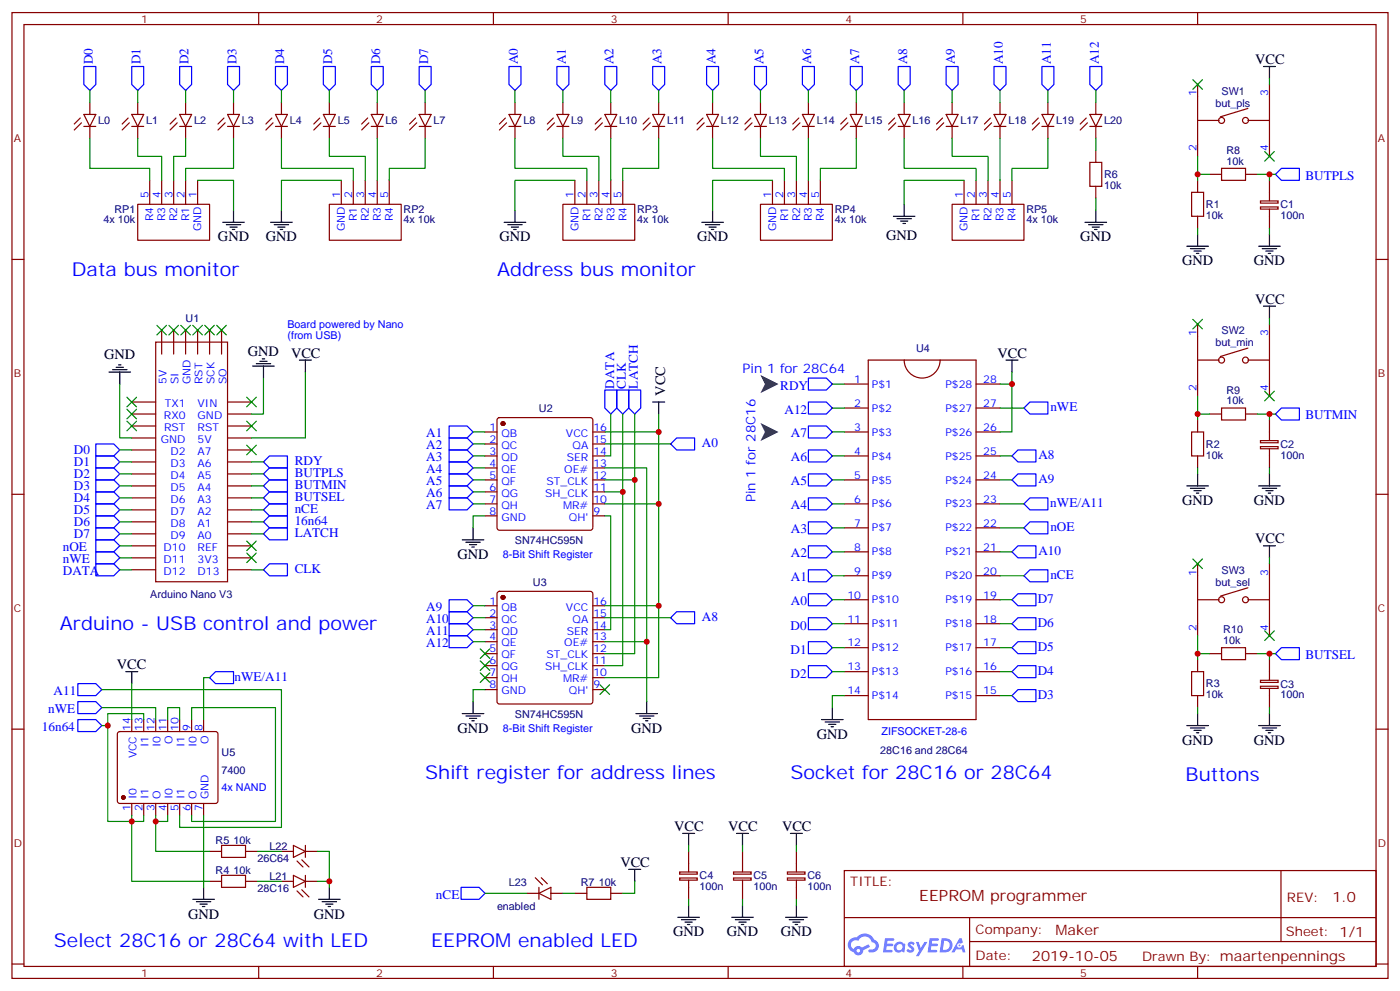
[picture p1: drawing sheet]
<svg xmlns="http://www.w3.org/2000/svg" width="412mm" height="292mm" viewBox="0 0 412 292" stroke-linecap="round" stroke-linejoin="round" font-family="sans-serif">
<g fill="#333">
<path d="M224 110.4l5.3 2.7-5.3 2.6 1.3-2.6z"/>
<path d="M224 124.5l5.3 2.7-5.3 2.6 1.3-2.6z"/>
</g>
<g fill="none" stroke="#870000" stroke-width=".35">
<path d="M3.5 3.7h405.4v284.3h-405.4zM7.1 7.2h398.2v277.3h-398.2zM76.2 3.7v3.5M145.3 3.7v3.5M214.5 3.7v3.5M283.6 3.7v3.5M352.8 3.7v3.5M3.5 76.4h3.6M405.3 76.4h3.6M3.5 145.5h3.6M405.3 145.5h3.6M3.5 214.7h3.6"/>
<path d="M405.3 214.7h3.6M248.7 256.3h156.6v28.2h-156.6zM377.3 256.3v20.9M248.7 270.1h156.5M285.6 277.2h119.6M285.6 270.1v14.2M3.5 283.8h3.6M76.2 284.5v3.5M145.3 284.5v3.5M214.5 284.5v3.5M283.6 284.5v3.5M352.8 284.5v3.5"/>
<path d="M405.3 283.8h3.6"/>
</g>
<g fill="#5487ff">
<path d="M267.7 277.5a1.22 1.22 0 0 1 1.7 .2l-.4 .6a.47 .47 0 0 0-.3-.4 .47 .47 0 0 0-.5 .2l.1 .2a1.14 1.14 0 0 1 .8 1.8 1.14 1.14 0 0 1-1.9 0l-.2-.2 .5-.6 .7 .5a.29 .29 0 0 0 .3-.3 .29 .29 0 0 0-.2-.3 1.04 1.04 0 0 1-.6-1.7z"/>
<path d="M260.7 276.2h2.4l.3 .2-.2 .5-1.8 .1-.1 .8h1.5l.3 .4-.3 .4h-1.6l-.2 1.1h1.7l.2 .3-.2 .3-2.6 .1z"/>
<path d="M273.8 276.2h2.4l.3 .2-.1 .5-1.8 .1-.2 .8h1.6l.3 .4-.4 .4-1.6-.1-.1 1.1 1.7 .1 .2 .3-.2 .3-2.6 .1z"/>
<path d="M282.6 276.2h.7l.3 1.3-.6 .3a.69 .69 0 0 0-1 .3 .69 .69 0 0 0 .4 .9 .69 .69 0 0 0 .9-.6l.5-.2 .6 2.2h-.8l-.2-.9h-1.8l-.5 .9h-.8z"/>
<path d="M269.8 277.3h.8l.6 1.8 1.1-1.8h.9l-2.6 4.2h-.8l.9-1.5z"/>
<path d="M277.4 276.2l-.6 4.2h1.3a2.11 2.11 0 0 0 2.5-2.1 2.11 2.11 0 0 0-2.5-2.1zM278.1 277a1.39 1.39 0 0 1 1.7 1.4 1.39 1.39 0 0 1-1.8 1.2h-.3z"/>
<path d="M263.7 277.8a1.54 1.54 0 0 0-.1 2.2 1.54 1.54 0 0 0 2.2 .1l.6 .3 .3-2.3-.2-.3h-.4a1.49 1.49 0 0 0-2.4 0zM264 278.8a.94 .94 0 0 1 1.8 0 .94 .94 0 0 1-1.8 0z"/>
<path d="M250.4 276.6a2.18 2.18 0 0 0 1.1 3.7 1.44 1.44 0 0 0 1.6 .9 1.44 1.44 0 0 0 1.2-1.4l2-1.1-.5-.7-1.9 1a1.47 1.47 0 0 0-2.4 .4 1.39 1.39 0 0 1-.7-1.9 1.39 1.39 0 0 1 2-.5 2.12 2.12 0 0 1 2.2-1.3 2.12 2.12 0 0 1 1.9 1.7 1.14 1.14 0 0 1 1.1 1.4 1.14 1.14 0 0 1-1.7 .7 .43 .43 0 0 0-.5 .4 .43 .43 0 0 0 .4 .5 1.98 1.98 0 0 0 2.5-1.2 1.98 1.98 0 0 0-1.2-2.6 3.1 3.1 0 0 0-5.3-.6l-.9 .1zM252.3 279.9a.55 .55 0 0 1 1.1 0 .55 .55 0 0 1-1.1 0z"/>
<circle cx="282.6" cy="278.3" r=".26"/>
</g>
<g fill="none" stroke="#870000" stroke-width=".35">
<path d="M23.6 34.7l-1.7 1.8M24 36.2l-2.1 2.1M24.7 33.7h3.5l-1.7 3.5zM24.7 37.2h3.5M26.5 30.2v3.5M26.5 37.2v3.5M37.7 34.7l-1.7 1.8M38.1 36.2l-2.1 2.1M38.8 37.2h3.5M38.8 33.7h3.5l-1.7 3.5zM40.6 30.2v3.5M40.6 37.2v3.5"/>
<path d="M51.9 34.7l-1.8 1.8M52.2 36.2l-2.1 2.1M52.9 37.2h3.5M52.9 33.7h3.5l-1.7 3.5zM54.7 30.2v3.5M54.7 37.2v3.5M66 34.7l-1.8 1.8M66.3 36.2l-2.1 2.1M67 37.2h3.6M67 33.7h3.6l-1.8 3.5zM68.8 30.2v3.5M68.8 37.2v3.5"/>
<path d="M80.1 34.7l-1.8 1.8M80.4 36.2l-2.1 2.1M81.1 37.2h3.6M81.1 33.7h3.6l-1.8 3.5zM82.9 30.2v3.5M82.9 37.2v3.5M94.2 34.7l-1.8 1.8M94.5 36.2l-2.1 2.1M95.2 37.2h3.6M95.2 33.7h3.6l-1.8 3.5zM97 30.2v3.5M97 37.2v3.5"/>
<path d="M108.3 34.7l-1.8 1.8M108.7 36.2l-2.2 2.1M109.4 37.2h3.5M109.4 33.7h3.5l-1.8 3.5zM111.1 30.2v3.5M111.1 37.2v3.5M122.4 34.7l-1.8 1.8M122.8 36.2l-2.2 2.1M123.5 37.2h3.5M123.5 33.7h3.5l-1.8 3.5zM125.2 30.2v3.5M125.2 37.2v3.5"/>
<path d="M148.9 34.7l-1.8 1.8M149.2 36.2l-2.1 2.1M149.9 37.2h3.6M149.9 33.7h3.6l-1.8 3.5zM151.7 30.2v3.5M151.7 37.2v3.5M163 34.7l-1.8 1.8M163.3 36.2l-2.1 2.1M164 37.2h3.6M164 33.7h3.6l-1.8 3.5zM165.8 30.2v3.5M165.8 37.2v3.5"/>
<path d="M177.1 34.7l-1.8 1.8M177.4 36.2l-2.1 2.1M178.2 37.2h3.5M178.2 33.7h3.5l-1.8 3.5zM179.9 30.2v3.5M179.9 37.2v3.5M191.2 34.7l-1.8 1.8M191.6 36.2l-2.2 2.1M192.3 37.2h3.5M192.3 33.7h3.5l-1.8 3.5zM194 30.2v3.5M194 37.2v3.5"/>
<path d="M207.1 34.7l-1.8 1.8M207.4 36.2l-2.1 2.1M208.1 37.2h3.6M208.1 33.7h3.6l-1.8 3.5zM209.9 30.2v3.5M209.9 37.2v3.5M221.2 34.7l-1.8 1.8M221.5 36.2l-2.1 2.1M222.2 37.2h3.6M222.2 33.7h3.6l-1.8 3.5zM224 30.2v3.5M224 37.2v3.5"/>
<path d="M235.3 34.7l-1.8 1.8M235.7 36.2l-2.2 2.1M236.4 37.2h3.5M236.4 33.7h3.5l-1.8 3.5zM238.1 30.2v3.5M238.1 37.2v3.5M249.4 34.7l-1.8 1.8M249.8 36.2l-2.2 2.1M250.5 37.2h3.5M250.5 33.7h3.5l-1.8 3.5zM252.2 30.2v3.5M252.2 37.2v3.5"/>
<path d="M263.5 34.7l-1.7 1.8M263.9 36.2l-2.1 2.1M264.6 37.2h3.5M264.6 33.7h3.5l-1.8 3.5zM266.3 30.2v3.5M266.3 37.2v3.5M277.6 34.7l-1.7 1.8M278 36.2l-2.1 2.1M278.7 37.2h3.5M278.7 33.7h3.5l-1.7 3.5zM280.5 30.2v3.5M280.5 37.2v3.5"/>
<path d="M291.7 34.7l-1.7 1.8M292.1 36.2l-2.1 2.1M292.8 37.2h3.5M292.8 33.7h3.5l-1.7 3.5zM294.6 30.2v3.5M294.6 37.2v3.5M305.9 34.7l-1.8 1.8M306.2 36.2l-2.1 2.1M306.9 37.2h3.5M306.9 33.7h3.5l-1.7 3.5zM308.7 30.2v3.5M308.7 37.2v3.5"/>
<path d="M320 34.7l-1.8 1.8M320.3 36.2l-2.1 2.1M321 37.2h3.6M321 33.7h3.6l-1.8 3.5zM322.8 30.2v3.5M322.8 37.2v3.5M352.8 35.5h6.3M352.8 24.9v21.1M367.6 35.5h6.3M367.6 31.9l-8.1 2.5M373.9 24.9v21.1M44.1 53.1v7"/>
<path d="M47.6 53.1v7M51.2 53.1v7M54.7 53.1v7M58.2 53.1v7M100.5 53.1v7M104.1 53.1v7M107.6 53.1v7M111.1 53.1v7M114.7 53.1v7M169.3 53.1v7M172.9 53.1v7M176.4 53.1v7"/>
<path d="M179.9 53.1v7M183.4 53.1v7M227.5 53.1v7M231.1 53.1v7M234.6 53.1v7M238.1 53.1v7M241.7 53.1v7M284 53.1v7M287.5 53.1v7M291 53.1v7M294.6 53.1v7M298.1 53.1v7"/>
<path d="M321 47.8h3.6v7.1h-3.6zM322.8 44.3v3.5M322.8 54.9v3.5M351 56.6h3.5v7.1h-3.5zM352.8 53.1v3.5M356.3 51.3h3.5M359.8 49.6h7.1v3.5h-7.1zM366.9 51.3h3.5M371.3 59.2h5.2v.6h-5.2zM373.9 53.1v6M40.6 60.1h21.1v10.6h-21.1zM97 60.1h21.2v10.6h-21.2z"/>
<path d="M165.8 60.1h21.2v10.6h-21.2zM224 60.1h21.2v10.6h-21.2zM280.5 60.1h21.1v10.6h-21.1zM352.8 63.7v3.5M371.3 60.9h5.2v.7h-5.2zM373.9 61.6v5.6M47.6 97.2v7M51.2 97.2v7M54.7 97.2v7M58.2 97.2v7M61.7 97.2v7M65.3 97.2v7"/>
<path d="M352.8 95.4v21.2M373.9 95.4v21.2M38.8 118.4h7.1M45.9 100.7h21.1v70.6h-21.1zM67 118.4h7.1M248.7 113.1h7.1M255.8 106h31.7v105.8h-31.7zM266.3 106a5.3 5.3 0 0 0 5.3 5.3 5.3 5.3 0 0 0 5.3-5.3M287.5 113.1h7.1M352.8 106h6.3M367.6 106h6.3M367.6 102.5l-8.1 2.5"/>
<path d="M38.8 121.9h7.1M38.8 125.4h7.1M38.8 128.9h7.1M38.8 132.5h7.1M38.8 136h7.1M38.8 139.5h7.1M67 121.9h7.1M67 125.4h7.1M67 128.9h7.1M67 132.5h7.1M67 136h7.1M67 139.5h7.1"/>
<path d="M142.9 127.2h3.5M142.9 134.2h3.5M142.9 130.7h3.5M142.9 137.8h3.5M146.6 123.1l.5-.2h26.8l.5 .2 .2 .5v31.8l-.2 .5-.5 .2h-26.8l-.5-.2-.2-.5v-31.8zM174.6 127.2h3.6M174.6 134.2h3.6M174.6 130.7h3.6M174.6 137.8h3.6M248.7 120.1h7.1M248.7 127.2h7.1M248.7 134.2h7.1"/>
<path d="M287.5 120.1h7.1M287.5 127.2h7.1M287.5 134.2h7.1M351 127.2h3.5v7h-3.5zM352.8 123.6v3.6M352.8 134.2v3.6M356.3 121.9h3.5M359.8 120.1h7.1v3.5h-7.1zM366.9 121.9h3.5M371.3 129.7h5.2v.7h-5.2zM371.3 131.5h5.2v.6h-5.2zM373.9 123.6v6"/>
<path d="M373.9 132.1v5.7M38.8 143.1h7.1M38.8 146.6h7.1M38.8 150.1h7.1M38.8 153.6h7.1M38.8 157.2h7.1M67 143.1h7.1M67 146.6h7.1M67 150.1h7.1M67 153.6h7.1M67 157.2h7.1M142.9 141.3h3.5"/>
<path d="M142.9 148.3h3.5M142.9 144.8h3.5M142.9 151.9h3.5M174.6 141.3h3.6M174.6 148.3h3.6M174.6 144.8h3.6M174.6 151.9h3.6M248.7 141.3h7.1M248.7 148.3h7.1M248.7 155.4h7.1M287.5 141.3h7.1M287.5 148.3h7.1"/>
<path d="M287.5 155.4h7.1M38.8 160.7h7.1M38.8 164.2h7.1M38.8 167.7h7.1M67 160.7h7.1M67 164.2h7.1M67 167.7h7.1M142.9 178.3h3.5M146.6 174.3l.5-.2h26.8l.5 .2 .2 .5v31.8l-.2 .5-.5 .2h-26.8l-.5-.3-.2-.4v-31.8zM174.6 178.3h3.6M248.7 162.5h7.1M248.7 169.5h7.1"/>
<path d="M248.7 176.6h7.1M287.5 162.5h7.1M287.5 169.5h7.1M287.5 176.6h7.1M352.8 176.6h6.3M352.8 166v21.1M367.6 176.6h6.3M367.6 173l-8.1 2.5M373.9 166v21.1M142.9 181.9h3.5M142.9 185.4h3.5M142.9 188.9h3.5"/>
<path d="M142.9 192.4h3.5M142.9 196h3.5M142.9 199.5h3.5M174.6 181.9h3.6M174.6 185.4h3.6M174.6 188.9h3.6M174.6 192.4h3.6M174.6 196h3.6M174.6 199.5h3.6M248.7 183.6h7.1M248.7 190.7h7.1M248.7 197.7h7.1"/>
<path d="M287.5 183.6h7.1M287.5 190.7h7.1M287.5 197.7h7.1M351 197.7h3.5v7.1h-3.5zM352.8 194.2v3.5M356.3 192.4h3.5M359.8 190.7h7.1v3.5h-7.1zM366.9 192.4h3.5M373.9 194.2v6M34.8 215.6l.5-.2h28.2l.5 .2 .2 .5-.1 20-.6 .4h-28.5l-.4-.7v-19.7zM38.8 211.8v3.6M42.3 211.8v3.6"/>
<path d="M45.9 211.8v3.6M49.4 211.8v3.6M52.9 211.8v3.6M56.4 211.8v3.6M60 211.8v3.6M142.9 203h3.5M174.6 203h3.6M248.7 204.8h7.1M287.5 204.8h7.1M352.8 204.8v3.5M371.3 200.3h5.2v.6h-5.2zM371.3 202h5.2v.7h-5.2z"/>
<path d="M373.9 202.7v5.6M38.8 236.5v3.6M42.3 236.5v3.6M45.9 236.5v3.6M49.4 236.5v3.6M52.9 236.5v3.6M56.4 236.5v3.6M60 236.5v3.6M61.7 259.5h3.6M61.7 250.6h3.6M65.3 257.7h7v3.5h-7zM65.3 248.9h7v3.5h-7z"/>
<path d="M72.3 259.5h3.5M72.3 250.6h3.5M82.9 259.5h3.5M82.9 250.6h3.5M86.4 257.7l3.6 1.8-3.6 1.7zM86.4 248.9l3.6 1.7-3.6 1.8zM87.5 253.5l1.8 1.7M88.9 253.1l2.1 2.1M90 248.9v3.5M90 257.7v3.5M90 259.5h3.5M90 250.6h3.5"/>
<path d="M157.7 258.4l2.1 2.1M159.5 258.4l1.7 1.8M200.2 256.7h5.2v.7h-5.2zM200.2 258.5h5.2v.6h-5.2zM202.8 250.6v6M202.8 259.1v5.7M216.1 256.7h5.2v.7h-5.2zM216.1 258.5h5.2v.6h-5.2zM218.7 250.6v6M218.7 259.1v5.7M232 256.7h5.1v.7h-5.1zM232 258.5h5.1v.6h-5.1z"/>
<path d="M234.6 250.6v6M234.6 259.1v5.7M87.5 262.3l1.8 1.8M88.9 261.9l2.1 2.2M155.2 263h3.5M158.7 263l3.6-1.8v3.6zM158.7 261.2v3.6M162.3 263h3.5M169.3 263h3.6M172.9 261.2h7v3.6h-7zM179.9 263h3.5"/>
<circle cx="359.8" cy="35.5" r=".88"/>
<circle cx="366.9" cy="35.5" r=".88"/>
<circle cx="359.8" cy="106" r=".88"/>
<circle cx="366.9" cy="106" r=".88"/>
<circle cx="359.8" cy="176.6" r=".88"/>
<circle cx="366.9" cy="176.6" r=".88"/>
</g>
<g fill="#870000" stroke="#870000" stroke-width=".35">
<circle cx="36.3" cy="234.8" r=".53"/>
<circle cx="148.2" cy="124.7" r=".53"/>
<circle cx="148.2" cy="175.9" r=".53"/>
</g>
<g fill="none" stroke="#000" stroke-width=".35">
<path d="M372.2 19.6h3.5M373.9 19.6v3.5M65.6 65.4h6.4M66.7 66.1h4.2M67.7 66.9h2.1M68.4 67.6h.7M68.8 61.9v3.5M79.7 65.4h6.4M80.8 66.1h4.2M81.8 66.9h2.2M82.5 67.6h.8M82.9 61.9v3.5"/>
<path d="M148.5 65.4h6.4M149.6 66.1h4.2M150.6 66.9h2.2M151.3 67.6h.7M151.7 61.9v3.5M206.7 65.4h6.4M207.8 66.1h4.2M208.8 66.9h2.2M209.5 67.6h.8M209.9 61.9v3.5M263.2 63.7h6.3M264.2 64.4h4.3"/>
<path d="M265.3 65.1h2.1M266 65.8h.7M266.3 60.1v3.6M319.6 65.4h6.4M320.7 66.1h4.2M321.7 66.9h2.1M322.4 67.6h.7M322.8 61.9v3.5M349.6 72.5h6.4M350.7 73.2h4.2M351.7 73.9h2.1M352.4 74.6h.7"/>
<path d="M352.8 69v3.5M370.8 72.5h6.3M371.8 73.2h4.3M372.9 73.9h2.1M373.6 74.6h.7M373.9 69v3.5M372.2 90.1h3.5M373.9 90.1v3.6M32.1 109.5h6.4M33.2 108.8h4.2M34.2 108.1h2.1M34.9 107.4h.7"/>
<path d="M35.3 109.5v3.6M74.4 107.8h6.4M75.5 107.1h4.2M76.6 106.4h2.1M77.3 105.7h.7M77.6 107.8v3.5M88.2 106h3.5M90 106v3.5M192.3 118.4h3.5M194 118.4v3.5M296.3 106h3.6M298.1 106v3.5"/>
<path d="M352.8 139.5v3.6M373.9 139.5v3.6M136.2 158.9h6.3M137.2 159.6h4.3M139.3 155.4v3.5M349.6 143.1h6.4M350.7 143.8h4.2M351.7 144.5h2.1M352.4 145.2h.7M370.8 143.1h6.3M371.8 143.8h4.3M372.9 144.5h2.1"/>
<path d="M373.6 145.2h.7M138.3 160.3h2.1M139 161h.7M372.2 160.7h3.5M373.9 160.7v3.5M37 197.7h3.6M38.8 197.7v3.6M136.2 210.1h6.3M137.2 210.8h4.3M138.3 211.5h2.1M139 212.2h.7M139.3 206.6v3.5"/>
<path d="M187.3 210.1h6.4M188.4 210.8h4.2M189.4 211.5h2.2M190.1 212.2h.8M190.5 206.6v3.5M242 211.8h6.4M243.1 212.5h4.2M244.1 213.3h2.1M244.8 214h.7M245.2 208.3v3.5M349.6 213.6h6.4M350.7 214.3h4.2"/>
<path d="M351.7 215h2.1M352.4 215.7h.7M352.8 210.1v3.5M370.8 213.6h6.3M371.8 214.3h4.3M372.9 215h2.1M373.6 215.7h.7M373.9 210.1v3.5M185.2 255.9h3.5M187 255.9v3.6M201.1 245.4h3.5M202.8 245.4v3.5"/>
<path d="M217 245.4h3.5M218.7 245.4v3.5M232.8 245.4h3.6M234.6 245.4v3.5M56.8 264.8h6.3M57.9 265.5h4.2M58.9 266.2h2.1M59.6 266.9h.7M60 261.2v3.6M93.8 264.8h6.4M94.9 265.5h4.2M96 266.2h2.1"/>
<path d="M96.7 266.9h.7M97 261.2v3.6M199.7 270.1h6.3M200.7 270.8h4.3M201.8 271.5h2.1M202.5 272.2h.7M202.8 266.5v3.6M215.5 270.1h6.4M216.6 270.8h4.2M217.7 271.5h2.1M218.4 272.2h.7M218.7 266.5v3.6"/>
<path d="M231.4 270.1h6.4M232.5 270.8h4.2M233.5 271.5h2.2M234.2 272.2h.7M234.6 266.5v3.6"/>
</g>
<g fill="none" stroke="#00f" stroke-width=".35">
<path d="M24.7 19.6h3.5v5.3l-1.7 1.7-1.8-1.7zM38.8 19.6h3.5v5.3l-1.7 1.7-1.8-1.7zM52.9 19.6h3.5v5.3l-1.7 1.7-1.8-1.7zM67 19.6h3.6v5.3l-1.8 1.7-1.8-1.7zM81.1 19.6h3.6v5.3l-1.8 1.7-1.8-1.7zM95.2 19.6h3.6v5.3l-1.8 1.7-1.8-1.7zM109.4 19.6h3.5v5.3l-1.8 1.7-1.7-1.7zM123.5 19.6h3.5v5.3l-1.8 1.7-1.7-1.7zM149.9 19.6h3.6v5.3l-1.8 1.7-1.8-1.7zM164 19.6h3.6v5.3l-1.8 1.7-1.8-1.7zM178.2 19.6h3.5v5.3l-1.8 1.7-1.7-1.7zM192.3 19.6h3.5v5.3l-1.8 1.7-1.7-1.7z"/>
<path d="M208.1 19.6h3.6v5.3l-1.8 1.7-1.8-1.7zM222.2 19.6h3.6v5.3l-1.8 1.7-1.8-1.7zM236.4 19.6h3.5v5.3l-1.8 1.7-1.7-1.7zM250.5 19.6h3.5v5.3l-1.8 1.7-1.7-1.7zM264.6 19.6h3.5v5.3l-1.8 1.7-1.7-1.7zM278.7 19.6h3.5v5.3l-1.7 1.7-1.8-1.7zM292.8 19.6h3.5v5.3l-1.7 1.7-1.8-1.7zM306.9 19.6h3.5v5.3l-1.7 1.7-1.8-1.7zM321 19.6h3.6v5.3l-1.8 1.7-1.8-1.7zM377.5 49.6h5.3v3.5h-5.3l-1.8-1.8zM178.2 114.8h3.5v5.3l-1.8 1.8-1.7-1.8zM181.7 114.8h3.5v5.3l-1.8 1.8-1.7-1.8z"/>
<path d="M185.2 114.8h3.5v5.3l-1.7 1.8-1.8-1.8zM238.1 118.4h5.3l1.8 1.7-1.8 1.8h-5.3zM238.1 111.3h5.3l1.8 1.8-1.8 1.7h-5.3zM303.4 118.4h5.3v3.5h-5.3l-1.8-1.8zM28.2 130.7h5.3l1.8 1.8-1.8 1.7h-5.3zM28.2 134.2h5.3l1.8 1.8-1.8 1.8h-5.3zM28.2 137.8h5.3l1.8 1.7-1.8 1.8h-5.3zM77.6 139.5l1.8-1.7h5.3v3.5h-5.3zM77.6 136l1.8-1.8h5.3v3.6h-5.3zM132.3 125.4h5.3l1.7 1.8-1.7 1.7h-5.3zM132.3 128.9h5.3l1.7 1.8-1.7 1.8h-5.3zM132.3 132.5h5.3l1.7 1.7-1.7 1.8h-5.3z"/>
<path d="M132.3 136h5.3l1.7 1.8-1.7 1.7h-5.3zM132.3 139.5h5.3l1.7 1.8-1.7 1.8h-5.3zM197.6 130.7l1.7-1.8h5.3v3.6h-5.3zM238.1 139.5h5.3l1.8 1.8-1.8 1.8h-5.3zM238.1 132.5h5.3l1.8 1.7-1.8 1.8h-5.3zM238.1 125.4h5.3l1.8 1.8-1.8 1.7h-5.3zM298.1 134.2l1.8-1.7h5.3v3.5h-5.3zM377.5 120.1h5.3v3.5h-5.3l-1.8-1.7zM28.2 141.3h5.3l1.8 1.8-1.8 1.7h-5.3zM28.2 144.8h5.3l1.8 1.8-1.8 1.7h-5.3zM28.2 148.3h5.3l1.8 1.8-1.8 1.8h-5.3zM28.2 151.9h5.3l1.8 1.7-1.8 1.8h-5.3z"/>
<path d="M28.2 155.4h5.3l1.8 1.8-1.8 1.7h-5.3zM28.2 158.9h5.3l1.8 1.8-1.8 1.8h-5.3zM77.6 157.2l1.8-1.8h5.3v3.5h-5.3zM77.6 153.6l1.8-1.7h5.3v3.5h-5.3zM77.6 143.1l1.8-1.8h5.3v3.5h-5.3zM77.6 146.6l1.8-1.8h5.3v3.5h-5.3zM77.6 150.1l1.8-1.8h5.3v3.6h-5.3zM132.3 143.1h5.3l1.7 1.7-1.7 1.8h-5.3zM132.3 146.6h5.3l1.7 1.7-1.7 1.8h-5.3zM238.1 153.6h5.3l1.8 1.8-1.8 1.8h-5.3zM238.1 146.6h5.3l1.8 1.7-1.8 1.8h-5.3zM298.1 141.3l1.8-1.8h5.3v3.6h-5.3z"/>
<path d="M301.6 155.4l1.8-1.8h5.3v3.6h-5.3zM303.4 146.6h5.3v3.5h-5.3l-1.8-1.8zM28.2 162.5h5.3l1.8 1.7-1.8 1.8h-5.3zM28.2 166h5.3l1.8 1.7-1.8 1.8h-5.3zM77.6 167.7l1.8-1.7h5.3v3.5h-5.3zM132.3 176.6h5.3l1.7 1.7-1.7 1.8h-5.3zM238.1 174.8h5.3l1.8 1.8-1.8 1.7h-5.3zM238.1 167.7h5.3l1.8 1.8-1.8 1.8h-5.3zM238.1 160.7h5.3l1.8 1.8-1.8 1.7h-5.3zM298.1 176.6l1.8-1.8h5.3v3.5h-5.3zM298.1 162.5l1.8-1.8h5.3v3.5h-5.3zM301.6 169.5l1.8-1.8h5.3v3.6h-5.3z"/>
<path d="M61.7 199.5l1.8-1.8h5.3v3.6h-5.3zM132.3 180.1h5.3l1.7 1.8-1.7 1.7h-5.3zM132.3 183.6h5.3l1.7 1.8-1.7 1.7h-5.3zM132.3 187.1h5.3l1.7 1.8-1.7 1.8h-5.3zM197.6 181.9l1.7-1.8h5.3v3.5h-5.3zM238.1 181.9h5.3l1.8 1.7-1.8 1.8h-5.3zM238.1 188.9h5.3l1.8 1.8-1.8 1.7h-5.3zM238.1 196h5.3l1.8 1.7-1.8 1.8h-5.3zM298.1 197.7l1.8-1.7h5.3v3.5h-5.3zM298.1 190.7l1.8-1.8h5.3v3.5h-5.3zM298.1 183.6l1.8-1.7h5.3v3.5h-5.3zM377.5 190.7h5.3v3.5h-5.3l-1.8-1.8z"/>
<path d="M22.9 211.8h5.3l1.8 1.8-1.8 1.8h-5.3zM22.9 206.6h5.3l1.8 1.7-1.8 1.8h-5.3zM22.9 201.3h5.3l1.8 1.7-1.8 1.8h-5.3zM298.1 204.8l1.8-1.8h5.3v3.6h-5.3zM135.8 261.2h5.3l1.8 1.8-1.8 1.8h-5.3z"/>
</g>
<g fill="none" stroke="#008700" stroke-width=".35">
<path d="M26.5 26.6v3.6M40.6 26.6v3.6M54.7 26.6v3.6M68.8 26.6v3.6M82.9 26.6v3.6M97 26.6v3.6M111.1 26.6v3.6M125.2 26.6v3.6M151.7 26.6v3.6M165.8 26.6v3.6M179.9 26.6v3.6M194 26.6v3.6"/>
<path d="M209.9 26.6v3.6M224 26.6v3.6M238.1 26.6v3.6M252.2 26.6v3.6M266.3 26.6v3.6M280.5 26.6v3.6M294.6 26.6v3.6M308.7 26.6v3.6M322.8 26.6v3.6M373.9 23.1v1.8M26.5 40.7v8.9h17.6v3.5M40.6 40.7v5.3h7v7.1"/>
<path d="M54.7 40.7v5.3h-3.5v7.1M58.2 53.1h10.6v8.8M68.8 40.7v8.9h-14.1v3.5M82.9 40.7v8.9h21.2v3.5M97 40.7v5.3h10.6v7.1M100.5 53.1h-17.6v8.8M111.1 40.7v12.4M125.2 40.7v8.9h-10.5v3.5M151.7 40.7v8.9h21.2v3.5M165.8 40.7v5.3h10.6v7.1M169.3 53.1h-17.6v8.8M179.9 40.7v12.4"/>
<path d="M194 40.7v8.9h-10.6v3.5M209.9 40.7v8.9h21.2v3.5M224 40.7v5.3h10.6v7.1M227.5 53.1h-17.6v8.8M238.1 40.7v12.4M252.2 40.7v8.9h-10.5v3.5M266.3 40.7v8.9h21.2v3.5M280.5 40.7v5.3h10.5v7.1M284 53.1h-17.7v7M294.6 40.7v12.4M308.7 40.7v8.9h-10.6v3.5M322.8 40.7v3.6"/>
<path d="M322.8 58.4v3.5M352.8 46v7.1M352.8 51.3h3.5M370.4 51.3h5.3M373.9 51.3v1.8M352.8 67.2v1.8M373.9 67.2v1.8M373.9 93.7v1.7M35.3 113.1v15.8h3.5M77.6 111.3v10.6h-3.5M90 109.5v19.4h-15.9M245.2 113.1h3.5"/>
<path d="M298.1 109.5v3.6h-3.5M298.1 113.1v14.1h-3.5M352.8 116.6v7M35.3 132.5h3.5M35.3 136h3.5M35.3 139.5h3.5M74.1 136h3.5M74.1 139.5h3.5M139.3 134.2h3.6M139.3 127.2h3.6M139.3 130.7h3.6M139.3 137.8h3.6"/>
<path d="M178.2 137.8h12.3v68.8M178.2 130.7h19.4M179.9 121.9v12.3h-1.7M183.4 121.9v22.9h-5.2M187 121.9v19.4h-8.8M194 121.9v5.3h-15.8M194 127.2v51.1h-15.8M245.2 134.2h3.5M245.2 127.2h3.5M245.2 120.1h3.5M294.6 134.2h3.5M294.6 120.1h7"/>
<path d="M352.8 137.8v1.7M352.8 121.9h3.5M370.4 121.9h5.3M373.9 121.9v1.7M373.9 137.8v1.7M35.3 143.1h3.5M35.3 146.6h3.5M35.3 150.1h3.5M35.3 153.6h3.5M35.3 157.2h3.5M74.1 143.1h3.5M74.1 146.6h3.5"/>
<path d="M74.1 150.1h3.5M74.1 153.6h3.5M74.1 157.2h3.5M139.3 148.3h3.6M139.3 141.3h3.6M139.3 144.8h3.6M142.9 151.9h-3.6v3.5M178.2 151.9h1.7v33.5h-1.7M178.2 148.3h15.8M183.4 144.8v51.2h-5.2M187 141.3v51.1h-8.8M245.2 155.4h3.5"/>
<path d="M245.2 148.3h3.5M245.2 141.3h3.5M294.6 155.4h7M294.6 148.3h7M294.6 141.3h3.5M35.3 167.7h3.5M35.3 160.7h3.5M35.3 164.2h3.5M74.1 167.7h3.5M139.3 178.3h3.6M194 178.3v21.2h-15.8M245.2 176.6h3.5"/>
<path d="M245.2 169.5h3.5M245.2 162.5h3.5M294.6 176.6h3.5M294.6 169.5h7M294.6 162.5h3.5M373.9 164.2v1.8M61.7 199.5h-1.7v12.3M139.3 181.9h3.6M139.3 185.4h3.6M139.3 188.9h3.6M178.2 181.9h19.4M178.2 188.9h12.3"/>
<path d="M245.2 183.6h3.5M245.2 190.7h3.5M245.2 197.7h3.5M294.6 183.6h3.5M294.6 190.7h3.5M294.6 197.7h3.5M352.8 187.1v7.1M352.8 192.4h3.5M370.4 192.4h5.3M373.9 192.4v1.8M30 208.3h15.9v3.5M30 203h52.9v40.6h-30v-3.5"/>
<path d="M31.7 213.6v28.2h10.6v-1.7M38.8 201.3v10.5M42.3 211.8v-1.7h-10.6v3.5h-1.7M49.4 211.8v-3.5h3.5v3.5M56.4 211.8v-3.5h24.7v33.5h-24.7v-1.7M142.9 203h-3.6v3.6M248.7 204.8h-3.5v3.5M294.6 204.8h3.5M352.8 208.3v1.8M373.9 208.3v1.8M38.8 240.1v19.4h22.9M45.9 240.1v10.5h15.8"/>
<path d="M49.4 240.1v1.7h-3.5M60 240.1v21.1M75.8 250.6h7.1M75.8 259.5h7.1M93.5 250.6h3.5v10.6M93.5 259.5h3.5M187 259.5v3.5h-3.6M202.8 248.9v1.7M218.7 248.9v1.7M234.6 248.9v1.7M142.9 263h12.3M165.8 263h3.5"/>
<path d="M202.8 264.8v1.7M218.7 264.8v1.7M234.6 264.8v1.7"/>
</g>
<g fill="#c00">
<circle cx="373.9" cy="121.9" r=".88"/>
<circle cx="373.9" cy="51.3" r=".88"/>
<circle cx="97" cy="259.5" r=".88"/>
<circle cx="194" cy="148.3" r=".88"/>
<circle cx="298.1" cy="113.1" r=".88"/>
<circle cx="352.8" cy="192.4" r=".88"/>
<circle cx="352.8" cy="121.9" r=".88"/>
<circle cx="352.8" cy="51.3" r=".88"/>
<circle cx="31.8" cy="213.6" r=".88"/>
<circle cx="38.8" cy="241.8" r=".88"/>
<circle cx="45.9" cy="241.8" r=".88"/>
<circle cx="183.4" cy="144.8" r=".88"/>
<circle cx="187" cy="141.3" r=".88"/>
<circle cx="194" cy="127.2" r=".88"/>
<circle cx="194" cy="178.3" r=".88"/>
<circle cx="190.5" cy="188.9" r=".88"/>
<circle cx="373.9" cy="192.4" r=".88"/>
</g>
<g fill="#c00" stroke="#008700" stroke-width=".35">
<path d="M72.7 162.8l2.8 2.8zM75.5 162.8l-2.8 2.8z"/>
<path d="M72.7 159.3l2.8 2.8zM75.5 159.3l-2.8 2.8z"/>
<path d="M72.7 131.1l2.8 2.8zM75.5 131.1l-2.8 2.8z"/>
<path d="M37.4 116.9l2.8 2.9zM40.2 116.9l-2.8 2.9z"/>
<path d="M37.4 120.5l2.8 2.8zM40.2 120.5l-2.8 2.8z"/>
<path d="M37.4 124l2.8 2.8zM40.2 124l-2.8 2.8z"/>
<path d="M72.7 116.9l2.8 2.9zM75.5 116.9l-2.8 2.9z"/>
<path d="M72.7 124l2.8 2.8zM75.5 124l-2.8 2.8z"/>
<path d="M141.5 191l2.8 2.9zM144.3 191l-2.8 2.9z"/>
<path d="M141.5 194.6l2.8 2.8zM144.3 194.6l-2.8 2.8z"/>
<path d="M141.5 198.1l2.8 2.8zM144.3 198.1l-2.8 2.8z"/>
<path d="M176.7 201.6l2.9 2.8zM176.7 204.4l2.9-2.8z"/>
<path d="M351.4 23.5l2.8 2.8zM351.4 26.3l2.8-2.8z"/>
<path d="M351.4 94l2.8 2.8zM354.2 94l-2.8 2.8z"/>
<path d="M351.4 164.6l2.8 2.8zM354.2 164.6l-2.8 2.8z"/>
<path d="M46.2 95.8l2.8 2.8zM49 95.8l-2.8 2.8z"/>
<path d="M49.7 95.8l2.9 2.8zM52.6 95.8l-2.9 2.8z"/>
<path d="M53.3 95.8l2.8 2.8zM56.1 95.8l-2.8 2.8z"/>
<path d="M56.8 95.8l2.8 2.8zM59.6 95.8l-2.8 2.8z"/>
<path d="M60.3 95.8l2.8 2.8zM63.1 95.8l-2.8 2.8z"/>
<path d="M63.9 95.8l2.8 2.8zM66.7 95.8l-2.8 2.8z"/>
<path d="M372.5 44.6l2.9 2.8zM375.4 44.6l-2.9 2.8z"/>
<path d="M372.5 115.2l2.9 2.8zM375.4 115.2l-2.9 2.8z"/>
<path d="M372.5 185.7l2.9 2.9zM375.4 185.7l-2.9 2.9z"/>
</g>
<g font-size="5.6" fill="#00f">
<text x="21.2" y="81.3">Data bus monitor</text>
<text x="146.4" y="81.3">Address bus monitor</text>
<text x="17.6" y="185.4">Arduino - USB control and power</text>
<text x="125.2" y="229.5">Shift register for address lines</text>
<text x="232.8" y="229.5">Socket for 28C16 or 28C64</text>
<text x="349.2" y="230">Buttons</text>
<text x="15.9" y="278.9">Select 28C16 or 28C64 with LED</text>
<text x="127" y="278.9">EEPROM enabled LED</text>
</g>
<text font-size="4.6" fill="#800" x="270.8" y="265.3">EEPROM programmer</text>
<g font-size="4.2">
<text x="369.7" y="18.9">VCC</text>
<text x="64.2" y="71.1">GND</text>
<text x="78.3" y="71.1">GND</text>
<text x="147.1" y="71.1">GND</text>
<text x="205.3" y="71.1">GND</text>
<text x="261.1" y="70.7">GND</text>
<text x="318.2" y="71.1">GND</text>
<text x="348.2" y="78.1">GND</text>
<text x="369.4" y="78.1">GND</text>
<text x="369.7" y="89.4">VCC</text>
<text x="30.7" y="105.7">GND</text>
<text x="73" y="105">GND</text>
<text x="85.7" y="105.3">VCC</text>
<text x="293.9" y="105.3">VCC</text>
<text x="196" y="116.5" transform="rotate(-90 196 116.5)">VCC</text>
<text x="348.2" y="148.7">GND</text>
<text x="369.4" y="148.7">GND</text>
<text x="369.7" y="160">VCC</text>
<text x="134.8" y="164.6">GND</text>
<text x="34.4" y="197.1">VCC</text>
<text x="134.8" y="215.8">GND</text>
<text x="185.9" y="215.8">GND</text>
<text x="240.6" y="217.5">GND</text>
<text x="348.2" y="219.3">GND</text>
<text x="369.4" y="219.3">GND</text>
<text x="198.6" y="244.7">VCC</text>
<text x="214.5" y="244.7">VCC</text>
<text x="230.4" y="244.7">VCC</text>
<text x="182.7" y="255.2">VCC</text>
<text x="55.4" y="270.4">GND</text>
<text x="92.4" y="270.4">GND</text>
<text x="198.3" y="275.7">GND</text>
<text x="214.1" y="275.7">GND</text>
<text x="230" y="275.7">GND</text>
</g>
<g font-size="4.2" fill="#800">
<text x="392.5" y="265.6">1.0</text>
<text x="310.9" y="275.1">Maker</text>
<text x="304" y="282.9">2019-10-05</text>
</g>
<g font-size="3.9" fill="#00f">
<text x="27.3" y="18.9" transform="rotate(-90 27.3 18.9)">D0</text>
<text x="41.4" y="18.9" transform="rotate(-90 41.4 18.9)">D1</text>
<text x="55.5" y="18.9" transform="rotate(-90 55.5 18.9)">D2</text>
<text x="69.6" y="18.9" transform="rotate(-90 69.6 18.9)">D3</text>
<text x="83.8" y="18.9" transform="rotate(-90 83.8 18.9)">D4</text>
<text x="97.9" y="18.9" transform="rotate(-90 97.9 18.9)">D5</text>
<text x="112" y="18.9" transform="rotate(-90 112 18.9)">D6</text>
<text x="126.1" y="18.9" transform="rotate(-90 126.1 18.9)">D7</text>
<text x="152.5" y="18.9" transform="rotate(-90 152.5 18.9)">A0</text>
<text x="166.7" y="18.9" transform="rotate(-90 166.7 18.9)">A1</text>
<text x="180.8" y="18.9" transform="rotate(-90 180.8 18.9)">A2</text>
<text x="194.9" y="18.9" transform="rotate(-90 194.9 18.9)">A3</text>
<text x="210.8" y="18.9" transform="rotate(-90 210.8 18.9)">A4</text>
<text x="224.9" y="18.9" transform="rotate(-90 224.9 18.9)">A5</text>
<text x="239" y="18.9" transform="rotate(-90 239 18.9)">A6</text>
<text x="253.1" y="18.9" transform="rotate(-90 253.1 18.9)">A7</text>
<text x="267.2" y="18.9" transform="rotate(-90 267.2 18.9)">A8</text>
<text x="281.3" y="18.9" transform="rotate(-90 281.3 18.9)">A9</text>
<text x="295.4" y="18.9" transform="rotate(-90 295.4 18.9)">A10</text>
<text x="309.5" y="18.9" transform="rotate(-90 309.5 18.9)">A11</text>
<text x="323.6" y="18.9" transform="rotate(-90 323.6 18.9)">A12</text>
<text x="384.5" y="52.9">BUTPLS</text>
<text x="218.7" y="109.8">Pin 1 for 28C64</text>
<text x="180.9" y="114.4" transform="rotate(-90 180.9 114.4)">DATA</text>
<text x="184.4" y="114.4" transform="rotate(-90 184.4 114.4)">CLK</text>
<text x="187.9" y="114.4" transform="rotate(-90 187.9 114.4)">LATCH</text>
<text x="229.9" y="114.7">RDY</text>
<text x="231.1" y="121.7">A12</text>
<text x="309.4" y="121">nWE</text>
<text x="384.5" y="123.5">BUTMIN</text>
<text x="125.5" y="128.7">A1</text>
<text x="206.8" y="131.7">A0</text>
<text x="233" y="128.8">A7</text>
<text x="21.8" y="133.7">D0</text>
<text x="21.8" y="137.2">D1</text>
<text x="86.8" y="137">RDY</text>
<text x="125.5" y="132.2">A2</text>
<text x="125.5" y="135.7">A3</text>
<text x="233" y="135.9">A6</text>
<text x="305.9" y="135.1">A8</text>
<text x="21.8" y="140.8">D2</text>
<text x="86.8" y="140.5">BUTPLS</text>
<text x="125.5" y="139.3">A4</text>
<text x="125.5" y="142.8">A5</text>
<text x="233" y="142.9">A5</text>
<text x="305.9" y="142.1">A9</text>
<text x="21.8" y="144.3">D3</text>
<text x="21.8" y="147.8">D4</text>
<text x="86.8" y="144">BUTMIN</text>
<text x="86.8" y="147.6">BUTSEL</text>
<text x="125.5" y="146.3">A6</text>
<text x="125.5" y="149.9">A7</text>
<text x="222.5" y="147.8" transform="rotate(-90 222.5 147.8)">Pin 1 for 28C16</text>
<text x="233" y="150">A4</text>
<text x="309.4" y="149.2">nWE/A11</text>
<text x="21.8" y="151.3">D5</text>
<text x="21.8" y="154.9">D6</text>
<text x="86.8" y="154.6">16n64</text>
<text x="86.8" y="151.1">nCE</text>
<text x="21.8" y="158.4">D7</text>
<text x="86.8" y="158.2">LATCH</text>
<text x="233" y="157">A3</text>
<text x="309.4" y="156.2">nOE</text>
<text x="18.5" y="162.2">nOE</text>
<text x="18.5" y="165.7">nWE</text>
<text x="233" y="164.1">A2</text>
<text x="305.9" y="163.3">A10</text>
<text x="18.5" y="169.2">DATA</text>
<text x="86.8" y="168.7">CLK</text>
<text x="233" y="171.1">A1</text>
<text x="309.4" y="170.4">nCE</text>
<text x="125.5" y="179.8">A9</text>
<text x="233" y="178.2">A0</text>
<text x="305.7" y="177.4">D7</text>
<text x="125.5" y="183.4">A10</text>
<text x="206.8" y="182.8">A8</text>
<text x="232.9" y="185.4">D0</text>
<text x="305.7" y="184.5">D6</text>
<text x="125.5" y="186.9">A11</text>
<text x="125.5" y="190.4">A12</text>
<text x="305.7" y="191.5">D5</text>
<text x="232.9" y="192.4">D1</text>
<text x="384.5" y="194.1">BUTSEL</text>
<text x="69.1" y="200.5">nWE/A11</text>
<text x="232.9" y="199.5">D2</text>
<text x="305.7" y="198.6">D4</text>
<text x="14.2" y="209.9">nWE</text>
<text x="15.8" y="204.7">A11</text>
<text x="305.7" y="205.6">D3</text>
<text x="12.3" y="215.2">16n64</text>
<text x="128.4" y="264.8">nCE</text>
</g>
<g font-size="3.9" fill="#800">
<text x="250.5" y="260.9">TITLE:</text>
<text x="379.1" y="265.6">REV:</text>
<text x="287.4" y="275.1">Company:</text>
<text x="378.7" y="275.7">Sheet: 1/1</text>
<text x="287.4" y="282.8">Date:</text>
<text x="336.4" y="282.8">Drawn By: maartenpennings</text>
</g>
<g font-size="3.2" fill="#800">
<text x="41.6" y="6.7">1</text>
<text x="110.8" y="6.7">2</text>
<text x="179.9" y="6.7">3</text>
<text x="249.1" y="6.7">4</text>
<text x="318.2" y="6.7">5</text>
<text x="4.1" y="41.8">A</text>
<text x="405.9" y="41.8">A</text>
<text x="4.1" y="110.9">B</text>
<text x="405.9" y="110.9">B</text>
<text x="4.1" y="180.1">C</text>
<text x="405.9" y="180.1">C</text>
<text x="4.1" y="249.2">D</text>
<text x="405.9" y="249.2">D</text>
<text x="41.6" y="287.5">1</text>
<text x="110.8" y="287.5">2</text>
<text x="179.9" y="287.5">3</text>
<text x="249.1" y="287.5">4</text>
<text x="318.2" y="287.5">5</text>
</g>
<g font-size="3.2" fill="#00f">
<text x="352.4" y="28.4" transform="rotate(-90 352.4 28.4)">1</text>
<text x="373.6" y="28.4" transform="rotate(-90 373.6 28.4)">3</text>
<text x="352.4" y="44.5" transform="rotate(-90 352.4 44.5)">2</text>
<text x="373.6" y="44.5" transform="rotate(-90 373.6 44.5)">4</text>
<text x="43.7" y="58.4" transform="rotate(-90 43.7 58.4)">5</text>
<text x="47.3" y="58.4" transform="rotate(-90 47.3 58.4)">4</text>
<text x="50.8" y="58.4" transform="rotate(-90 50.8 58.4)">3</text>
<text x="54.3" y="58.4" transform="rotate(-90 54.3 58.4)">2</text>
<text x="57.9" y="58.4" transform="rotate(-90 57.9 58.4)">1</text>
<text x="100.2" y="58.4" transform="rotate(-90 100.2 58.4)">1</text>
<text x="103.7" y="58.4" transform="rotate(-90 103.7 58.4)">2</text>
<text x="107.2" y="58.4" transform="rotate(-90 107.2 58.4)">3</text>
<text x="110.8" y="58.4" transform="rotate(-90 110.8 58.4)">4</text>
<text x="114.3" y="58.4" transform="rotate(-90 114.3 58.4)">5</text>
<text x="169" y="58.4" transform="rotate(-90 169 58.4)">1</text>
<text x="172.5" y="58.4" transform="rotate(-90 172.5 58.4)">2</text>
<text x="176" y="58.4" transform="rotate(-90 176 58.4)">3</text>
<text x="179.6" y="58.4" transform="rotate(-90 179.6 58.4)">4</text>
<text x="183.1" y="58.4" transform="rotate(-90 183.1 58.4)">5</text>
<text x="227.2" y="58.4" transform="rotate(-90 227.2 58.4)">1</text>
<text x="230.7" y="58.4" transform="rotate(-90 230.7 58.4)">2</text>
<text x="234.2" y="58.4" transform="rotate(-90 234.2 58.4)">3</text>
<text x="237.8" y="58.4" transform="rotate(-90 237.8 58.4)">4</text>
<text x="241.3" y="58.4" transform="rotate(-90 241.3 58.4)">5</text>
<text x="283.6" y="58.4" transform="rotate(-90 283.6 58.4)">1</text>
<text x="287.2" y="58.4" transform="rotate(-90 287.2 58.4)">2</text>
<text x="290.7" y="58.4" transform="rotate(-90 290.7 58.4)">3</text>
<text x="294.2" y="58.4" transform="rotate(-90 294.2 58.4)">4</text>
<text x="297.7" y="58.4" transform="rotate(-90 297.7 58.4)">5</text>
<text x="45.2" y="65.1" transform="rotate(-90 45.2 65.1)">R4</text>
<text x="48.7" y="65.1" transform="rotate(-90 48.7 65.1)">R3</text>
<text x="52.2" y="65.1" transform="rotate(-90 52.2 65.1)">R2</text>
<text x="55.7" y="65.1" transform="rotate(-90 55.7 65.1)">R1</text>
<text x="105.1" y="65.1" transform="rotate(-90 105.1 65.1)">R1</text>
<text x="108.7" y="65.1" transform="rotate(-90 108.7 65.1)">R2</text>
<text x="112.2" y="65.1" transform="rotate(-90 112.2 65.1)">R3</text>
<text x="115.7" y="65.1" transform="rotate(-90 115.7 65.1)">R4</text>
<text x="173.9" y="65.1" transform="rotate(-90 173.9 65.1)">R1</text>
<text x="177.4" y="65.1" transform="rotate(-90 177.4 65.1)">R2</text>
<text x="181" y="65.1" transform="rotate(-90 181 65.1)">R3</text>
<text x="184.5" y="65.1" transform="rotate(-90 184.5 65.1)">R4</text>
<text x="232.1" y="65.1" transform="rotate(-90 232.1 65.1)">R1</text>
<text x="235.7" y="65.1" transform="rotate(-90 235.7 65.1)">R2</text>
<text x="239.2" y="65.1" transform="rotate(-90 239.2 65.1)">R3</text>
<text x="242.7" y="65.1" transform="rotate(-90 242.7 65.1)">R4</text>
<text x="288.6" y="65.1" transform="rotate(-90 288.6 65.1)">R1</text>
<text x="292.1" y="65.1" transform="rotate(-90 292.1 65.1)">R2</text>
<text x="295.6" y="65.1" transform="rotate(-90 295.6 65.1)">R3</text>
<text x="299.2" y="65.1" transform="rotate(-90 299.2 65.1)">R4</text>
<text x="59.3" y="68.1" transform="rotate(-90 59.3 68.1)">GND</text>
<text x="101.6" y="68.1" transform="rotate(-90 101.6 68.1)">GND</text>
<text x="170.4" y="68.1" transform="rotate(-90 170.4 68.1)">GND</text>
<text x="228.6" y="68.1" transform="rotate(-90 228.6 68.1)">GND</text>
<text x="285" y="68.1" transform="rotate(-90 285 68.1)">GND</text>
<text x="84.7" y="96.7">Board powered by Nano</text>
<text x="84.7" y="99.9">(from USB)</text>
<text x="352.4" y="99" transform="rotate(-90 352.4 99)">1</text>
<text x="373.6" y="99" transform="rotate(-90 373.6 99)">3</text>
<text x="49" y="113.1" transform="rotate(-90 49 113.1)">5V</text>
<text x="52.6" y="113.1" transform="rotate(-90 52.6 113.1)">SI</text>
<text x="56.1" y="113.1" transform="rotate(-90 56.1 113.1)">GND</text>
<text x="59.6" y="113.1" transform="rotate(-90 59.6 113.1)">RST</text>
<text x="63.1" y="113.1" transform="rotate(-90 63.1 113.1)">SCK</text>
<text x="66.7" y="113.1" transform="rotate(-90 66.7 113.1)">SO</text>
<text x="251.6" y="112.7">1</text>
<text x="289.6" y="112.7">28</text>
<text x="48.5" y="119.8">TX1</text>
<text x="58.2" y="119.8">VIN</text>
<text x="251.6" y="119.8">2</text>
<text x="256.8" y="114.1">P$1</text>
<text x="278.5" y="114.1">P$28</text>
<text x="289.6" y="119.8">27</text>
<text x="352.4" y="115.1" transform="rotate(-90 352.4 115.1)">2</text>
<text x="373.6" y="115.1" transform="rotate(-90 373.6 115.1)">4</text>
<text x="48.3" y="123.3">RX0</text>
<text x="58.2" y="123.3">GND</text>
<text x="256.8" y="121.2">P$2</text>
<text x="278.5" y="121.2">P$27</text>
<text x="47.4" y="130.4">GND</text>
<text x="48.3" y="126.8">RST</text>
<text x="58.2" y="130.4">5V</text>
<text x="58.2" y="126.8">RST</text>
<text x="144.2" y="126.8">1</text>
<text x="144.2" y="130.4">2</text>
<text x="147.7" y="128.6">QB</text>
<text x="166.7" y="128.6">VCC</text>
<text x="174.8" y="130.4">15</text>
<text x="174.8" y="126.8">16</text>
<text x="251.6" y="126.8">3</text>
<text x="256.8" y="128.2">P$3</text>
<text x="278.5" y="128.2">P$26</text>
<text x="289.6" y="126.8">26</text>
<text x="50.2" y="133.9">D2</text>
<text x="50.2" y="137.4">D3</text>
<text x="58.2" y="137.4">A6</text>
<text x="58.2" y="133.9">A7</text>
<text x="144.2" y="133.9">3</text>
<text x="144.2" y="137.4">4</text>
<text x="147.7" y="132.1">QC</text>
<text x="147.7" y="135.6">QD</text>
<text x="166.9" y="135.6">SER</text>
<text x="168.7" y="132.1">QA</text>
<text x="174.8" y="137.4">13</text>
<text x="174.8" y="133.9">14</text>
<text x="251.6" y="133.9">4</text>
<text x="256.8" y="135.3">P$4</text>
<text x="278.5" y="135.3">P$25</text>
<text x="289.6" y="133.9">25</text>
<text x="50.2" y="140.9">D4</text>
<text x="58.2" y="140.9">A5</text>
<text x="144.2" y="140.9">5</text>
<text x="147.7" y="139.2">QE</text>
<text x="147.7" y="142.7">QF</text>
<text x="161" y="142.7">ST_CLK</text>
<text x="166.2" y="139.2">OE#</text>
<text x="174.8" y="140.9">12</text>
<text x="251.6" y="140.9">5</text>
<text x="256.8" y="142.3">P$5</text>
<text x="278.5" y="142.3">P$24</text>
<text x="289.6" y="140.9">24</text>
<text x="50.2" y="144.5">D5</text>
<text x="50.2" y="148">D6</text>
<text x="58.2" y="148">A3</text>
<text x="58.2" y="144.5">A4</text>
<text x="144.2" y="144.5">6</text>
<text x="144.2" y="148">7</text>
<text x="147.7" y="146.2">QG</text>
<text x="147.7" y="149.8">QH</text>
<text x="160.6" y="146.2">SH_CLK</text>
<text x="165.8" y="149.8">MR#</text>
<text x="174.8" y="148">10</text>
<text x="174.8" y="144.5">11</text>
<text x="251.6" y="148">6</text>
<text x="256.8" y="149.4">P$6</text>
<text x="278.5" y="149.4">P$23</text>
<text x="289.6" y="148">23</text>
<text x="50.2" y="151.5">D7</text>
<text x="50.2" y="155">D8</text>
<text x="58.2" y="155">A1</text>
<text x="58.2" y="151.5">A2</text>
<text x="144.2" y="151.5">8</text>
<text x="147.7" y="153.3">GND</text>
<text x="167.6" y="153.3">QH'</text>
<text x="174.8" y="151.5">9</text>
<text x="251.6" y="155">7</text>
<text x="289.6" y="155">22</text>
<text x="50.2" y="158.6">D9</text>
<text x="58.2" y="158.6">A0</text>
<text x="256.8" y="156.5">P$7</text>
<text x="278.5" y="156.5">P$22</text>
<text x="48.2" y="162.1">D10</text>
<text x="48.2" y="165.6">D11</text>
<text x="58.2" y="165.6">3V3</text>
<text x="58.2" y="162.1">REF</text>
<text x="148.2" y="164.2">8-Bit Shift Register</text>
<text x="251.6" y="162.1">8</text>
<text x="256.8" y="163.5">P$8</text>
<text x="278.5" y="163.5">P$21</text>
<text x="289.6" y="162.1">21</text>
<text x="48.2" y="169.2">D12</text>
<text x="58.2" y="169.2">D13</text>
<text x="251.6" y="169.2">9</text>
<text x="256.8" y="170.6">P$9</text>
<text x="278.5" y="170.6">P$20</text>
<text x="289.6" y="169.2">20</text>
<text x="352.4" y="169.5" transform="rotate(-90 352.4 169.5)">1</text>
<text x="373.6" y="169.5" transform="rotate(-90 373.6 169.5)">3</text>
<text x="144.2" y="178">1</text>
<text x="147.7" y="179.7">QB</text>
<text x="166.7" y="179.7">VCC</text>
<text x="174.8" y="178">16</text>
<text x="249.6" y="176.2">10</text>
<text x="256.8" y="177.6">P$10</text>
<text x="278.5" y="177.6">P$19</text>
<text x="289.6" y="176.2">19</text>
<text x="144.2" y="181.5">2</text>
<text x="144.2" y="185">3</text>
<text x="147.7" y="183.3">QC</text>
<text x="168.7" y="183.3">QA</text>
<text x="174.8" y="185">14</text>
<text x="174.8" y="181.5">15</text>
<text x="249.6" y="183.3">11</text>
<text x="256.8" y="184.7">P$11</text>
<text x="278.5" y="184.7">P$18</text>
<text x="289.6" y="183.3">18</text>
<text x="352.4" y="185.6" transform="rotate(-90 352.4 185.6)">2</text>
<text x="373.6" y="185.6" transform="rotate(-90 373.6 185.6)">4</text>
<text x="144.2" y="188.6">4</text>
<text x="147.7" y="186.8">QD</text>
<text x="147.7" y="190.3">QE</text>
<text x="166.2" y="190.3">OE#</text>
<text x="166.9" y="186.8">SER</text>
<text x="174.8" y="188.6">13</text>
<text x="249.6" y="190.3">12</text>
<text x="256.8" y="191.7">P$12</text>
<text x="278.5" y="191.7">P$17</text>
<text x="289.6" y="190.3">17</text>
<text x="144.2" y="192.1">5</text>
<text x="144.2" y="195.6">6</text>
<text x="147.7" y="193.9">QF</text>
<text x="147.7" y="197.4">QG</text>
<text x="160.6" y="197.4">SH_CLK</text>
<text x="161" y="193.9">ST_CLK</text>
<text x="174.8" y="195.6">11</text>
<text x="174.8" y="192.1">12</text>
<text x="249.6" y="197.4">13</text>
<text x="289.6" y="197.4">16</text>
<text x="144.2" y="199.1">7</text>
<text x="144.2" y="202.7">8</text>
<text x="147.7" y="200.9">QH</text>
<text x="165.8" y="200.9">MR#</text>
<text x="174.8" y="202.7">9</text>
<text x="174.8" y="199.1">10</text>
<text x="256.8" y="198.8">P$13</text>
<text x="278.5" y="198.8">P$16</text>
<text x="147.7" y="204.4">GND</text>
<text x="167.6" y="204.4">QH'</text>
<text x="249.6" y="204.4">14</text>
<text x="256.8" y="205.8">P$14</text>
<text x="278.5" y="205.8">P$15</text>
<text x="289.6" y="204.4">15</text>
<text x="38.5" y="215.2" transform="rotate(-90 38.5 215.2)">14</text>
<text x="42" y="215.2" transform="rotate(-90 42 215.2)">13</text>
<text x="45.5" y="215.2" transform="rotate(-90 45.5 215.2)">12</text>
<text x="49" y="215.2" transform="rotate(-90 49 215.2)">11</text>
<text x="52.6" y="215.2" transform="rotate(-90 52.6 215.2)">10</text>
<text x="56.1" y="215.2" transform="rotate(-90 56.1 215.2)">9</text>
<text x="59.6" y="215.2" transform="rotate(-90 59.6 215.2)">8</text>
<text x="148.2" y="215.4">8-Bit Shift Register</text>
<text x="43.7" y="220" transform="rotate(-90 43.7 220)">I1</text>
<text x="47.3" y="220" transform="rotate(-90 47.3 220)">I0</text>
<text x="50.8" y="219.2" transform="rotate(-90 50.8 219.2)">O</text>
<text x="54.3" y="220" transform="rotate(-90 54.3 220)">I1</text>
<text x="57.9" y="220" transform="rotate(-90 57.9 220)">I0</text>
<text x="61.4" y="219.2" transform="rotate(-90 61.4 219.2)">O</text>
<text x="259.6" y="216.4">ZIFSOCKET-28-6</text>
<text x="40.2" y="223.3" transform="rotate(-90 40.2 223.3)">VCC</text>
<text x="65.3" y="233">4x NAND</text>
<text x="38.5" y="238.7" transform="rotate(-90 38.5 238.7)">1</text>
<text x="40.2" y="235.2" transform="rotate(-90 40.2 235.2)">I0</text>
<text x="42" y="238.7" transform="rotate(-90 42 238.7)">2</text>
<text x="43.7" y="235.2" transform="rotate(-90 43.7 235.2)">I1</text>
<text x="45.5" y="238.7" transform="rotate(-90 45.5 238.7)">3</text>
<text x="47.3" y="235.2" transform="rotate(-90 47.3 235.2)">O</text>
<text x="49" y="238.7" transform="rotate(-90 49 238.7)">4</text>
<text x="50.8" y="235.2" transform="rotate(-90 50.8 235.2)">I0</text>
<text x="52.6" y="238.7" transform="rotate(-90 52.6 238.7)">5</text>
<text x="54.3" y="235.2" transform="rotate(-90 54.3 235.2)">I1</text>
<text x="56.1" y="238.7" transform="rotate(-90 56.1 238.7)">6</text>
<text x="57.9" y="235.2" transform="rotate(-90 57.9 235.2)">O</text>
<text x="59.6" y="238.7" transform="rotate(-90 59.6 238.7)">7</text>
<text x="61.4" y="235.2" transform="rotate(-90 61.4 235.2)">GND</text>
</g>
<g font-size="3.2" fill="#000080">
<text x="359.8" y="27.9">SW1</text>
<text x="358.1" y="31.4">but_pls</text>
<text x="28.9" y="36.5">L0</text>
<text x="43" y="36.5">L1</text>
<text x="57.1" y="36.5">L2</text>
<text x="71.3" y="36.5">L3</text>
<text x="85.4" y="36.5">L4</text>
<text x="99.5" y="36.5">L5</text>
<text x="113.6" y="36.5">L6</text>
<text x="127.7" y="36.5">L7</text>
<text x="154.2" y="36.5">L8</text>
<text x="168.3" y="36.5">L9</text>
<text x="182.4" y="36.5">L10</text>
<text x="196.5" y="36.5">L11</text>
<text x="212.4" y="36.5">L12</text>
<text x="226.5" y="36.5">L13</text>
<text x="240.6" y="36.5">L14</text>
<text x="254.7" y="36.5">L15</text>
<text x="268.8" y="36.5">L16</text>
<text x="282.9" y="36.5">L17</text>
<text x="297" y="36.5">L18</text>
<text x="311.1" y="36.5">L19</text>
<text x="325.3" y="36.5">L20</text>
<text x="361.3" y="45.3">R8</text>
<text x="325.3" y="52.5">R6</text>
<text x="361.3" y="48.5">10k</text>
<text x="325.3" y="55.6">10k</text>
<text x="30.5" y="65.8">4x 10k</text>
<text x="33.7" y="62.6">RP1</text>
<text x="118.9" y="65.8">4x 10k</text>
<text x="118.9" y="62.6">RP2</text>
<text x="187.7" y="65.8">4x 10k</text>
<text x="187.7" y="62.6">RP3</text>
<text x="245.9" y="65.8">4x 10k</text>
<text x="245.9" y="62.6">RP4</text>
<text x="302.3" y="65.8">4x 10k</text>
<text x="302.3" y="62.6">RP5</text>
<text x="355.2" y="64.5">10k</text>
<text x="355.2" y="61.3">R1</text>
<text x="377.2" y="64.5">100n</text>
<text x="377.2" y="61.3">C1</text>
<text x="54.7" y="94.9">U1</text>
<text x="358.1" y="102">but_min</text>
<text x="359.8" y="98.4">SW2</text>
<text x="269.9" y="103.5">U4</text>
<text x="361.3" y="119.1">10k</text>
<text x="361.3" y="115.8">R9</text>
<text x="158.7" y="121.4">U2</text>
<text x="355.2" y="131.9">R2</text>
<text x="377.2" y="131.9">C2</text>
<text x="355.2" y="135">10k</text>
<text x="377.2" y="135">100n</text>
<text x="151.7" y="160.2">SN74HC595N</text>
<text x="157" y="172.5">U3</text>
<text x="358.1" y="172.5">but_sel</text>
<text x="359.8" y="169">SW3</text>
<text x="44.3" y="176">Arduino Nano V3</text>
<text x="360.3" y="189.6">10k</text>
<text x="360.3" y="186.5">R10</text>
<text x="355.2" y="202.3">R3</text>
<text x="377.2" y="202.4">C3</text>
<text x="355.2" y="205.5">10k</text>
<text x="377.2" y="205.6">100n</text>
<text x="151.7" y="211.3">SN74HC595N</text>
<text x="259.3" y="221.9">28C16 and 28C64</text>
<text x="65.3" y="227.7">7400</text>
<text x="65.3" y="222.4">U5</text>
<text x="63.5" y="248.4">R5</text>
<text x="68.8" y="248.4">10k</text>
<text x="79.4" y="250.1">L22</text>
<text x="63.5" y="257.2">R4</text>
<text x="68.8" y="257.2">10k</text>
<text x="75.8" y="253.7">26C64</text>
<text x="75.8" y="262.5">28C16</text>
<text x="79.4" y="258.9">L21</text>
<text x="149.9" y="260.7">L23</text>
<text x="171.1" y="260.7">R7</text>
<text x="176.4" y="260.7">10k</text>
<text x="206.1" y="262">100n</text>
<text x="206.1" y="258.8">C4</text>
<text x="222" y="262">100n</text>
<text x="222" y="258.8">C5</text>
<text x="237.8" y="262">100n</text>
<text x="237.8" y="258.8">C6</text>
<text x="146.4" y="267.8">enabled</text>
</g>
</svg>
